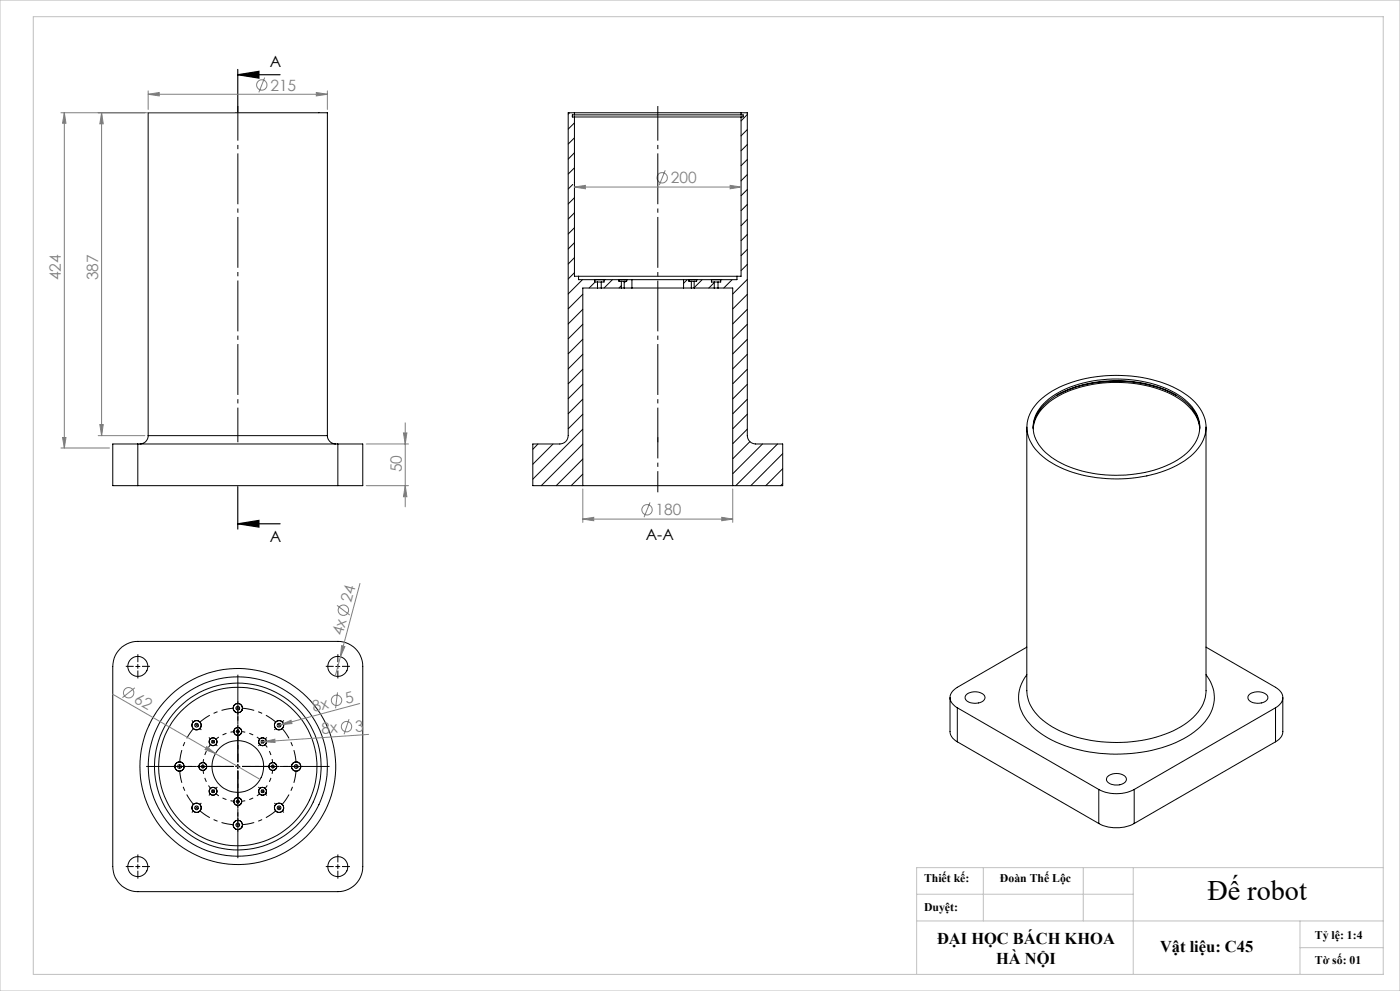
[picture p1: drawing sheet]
<svg xmlns="http://www.w3.org/2000/svg" width="420mm" height="297mm" viewBox="0 0 420 297" stroke-linecap="round" stroke-linejoin="round" font-family="sans-serif">
<g fill="none" stroke="#000" stroke-width=".3">
<path d="M170.9 33.8l-.4 .4M172.3 33.8h-1.8v96.8a2.53 2.53 0 0 1-2.5 2.5h-8.2v12.5h15M172.3 35.1h50M172.3 34.4h50M172.3 33.8h50M172.3 34.4h-.6v.7h.6M172.3 33.8v.6M172.3 35.1v47.7h1.3M172.3 36.8l-1.8 1.9M222.3 33.8h1.9v96.8a2.53 2.53 0 0 0 2.5 2.5h8.1v12.5h-15M222.3 34.4h.7v.7h-.7M222.3 33.8v.6"/>
<path d="M222.3 35.1v47.7h-1.2M224.2 38.8l-1.9 1.9M224.2 34.3l-1.9 1.9M171.8 55.3l-1.3 1.4M172.3 41.3l-1.8 1.9M172.3 45.8l-1.8 1.9M172.3 50.3l-1.8 1.9M172.3 54.8h.1M172.3 59.3l-1.8 1.8M224.2 47.8l-1.9 1.9M224.2 52.3l-1.9 1.9M224.2 43.3l-1.9 1.9"/>
<path d="M224.2 56.8l-1.9 1.9M172.3 63.8l-1.8 1.8M172.3 68.3l-1.8 1.8M172.3 72.7l-1.8 1.9M172.3 77.2l-1.8 1.9M224.2 61.3l-1.9 1.8M224.2 70.3l-1.9 1.8M224.2 74.8l-1.9 1.8M224.2 79.2l-1.9 1.9M224.2 65.8l-1.9 1.9M172.3 81.7l-1.8 1.9M173.6 82.8h47.5"/>
<path d="M173.6 82.8v1h4.8M174.7 83.8l-4.2 4.3M174.8 88.2l-4.3 4.4M174.8 92.7l-4.3 4.4M174.8 97.2l-4.3 4.4M178.4 83.8h.1M178.4 83.8h2.8M178.4 83.8v.7h.8M178.5 84.5l-1.8 1.8M179.2 84.5h1.2M179.2 86.3h1.2M179.2 86.3h-4.4v59.3"/>
<path d="M179.2 84.5v1.8M180.4 86.3h6M180.4 84.5v1.8M181.2 83.8h.1M181.2 83.8v.7h-.8M181.2 83.8h4.5M183.7 83.8l-2.5 2.5M185.7 83.8h.1M185.7 83.8h2.3M185.7 83.8v.5h.7M186.4 84.3h.9M186.4 86.3h.9"/>
<path d="M186.4 84.3v2M186.4 85.6l-.7 .7M187.3 86.3h2.3M187.3 84.3v2M187.7 84.3l-.4 .5M188 83.8h.1M188 83.8h1.6M188 83.8v.5h-.7M188.2 83.8l-.2 .2M189.6 86.3h15.5M189.6 83.8h15.5M189.6 83.8v2.5"/>
<path d="M205.1 86.3h2.3M205.1 83.8h1.6M205.1 83.8v2.5M206.2 83.8l-1.1 1.1M206.7 83.8h2.3M206.7 83.8h.1M206.7 83.8v.5h.7M207.4 84.3h.8M207.4 86.3h.8M207.4 84.3v2M208.2 86.3h6.1M208.2 84.3v2"/>
<path d="M209 83.8h.1M209 83.8h4.4M209 83.8v.5h-.8M210.6 83.8l-2.4 2.4M213.4 83.8h.1M213.4 83.8h2.8M213.4 83.8v.7h.9M214.3 84.5h1.1M214.3 86.3h1.1M214.3 84.5v1.8M214.3 84.7l-1.6 1.6M215.4 86.3h4.4v59.3"/>
<path d="M215.4 84.5v1.8M216.2 83.8h.1M216.2 83.8v.7h-.8M219.6 83.8l-2.5 2.5M221.1 82.8v1h-4.9M224.2 88.2l-4.4 4.4M224.2 83.7l-4.4 4.4M224.2 92.7l-4.4 4.4M224.2 97.2l-4.4 4.4M174.8 101.7l-4.3 4.3M174.8 106.2l-4.3 4.4M174.8 110.7l-4.3 4.3"/>
<path d="M174.8 115.1l-4.3 4.4M174.8 119.6l-4.3 4.4M224.2 101.7l-4.4 4.4M224.2 106.2l-4.4 4.4M224.2 110.7l-4.4 4.3M224.2 115.2l-4.4 4.4M224.2 119.7l-4.4 4.3M317 118.5a40.2 40.2 0 0 1 35.8 0M41.3 133.1h-7.5v12.5h7.5M41.3 133.1v12.5M41.3 133.1h60.1M44.5 130.6a2.47 2.47 0 0 1-2.5 2.5"/>
<path d="M44.5 130.6v-96.8h53.7v96.8M44.5 130.6h53.7M98.2 130.6a2.53 2.53 0 0 0 2.5 2.5M101.4 133.1h7.4v12.5h-7.4M101.4 133.1v12.5M161.4 133.1l-1.6 1.6M165.9 133.1l-6.1 6M174.8 124.1l-4.3 4.4M174.8 128.6l-15 15M174.8 133.1l-12.4 12.5M174.8 137.6l-7.9 8M224.2 124.1l-4.4 4.4"/>
<path d="M224.2 128.6l-4.4 4.4M225 132.4l-5.2 5.1M228.7 133.1l-8.9 8.9M233.3 133.1l-12.6 12.5M234.8 136l-9.6 9.6M308 128v79a12.6 12.6 0 0 0 6.7 10.2 40.7 40.7 0 0 0 29.4 4.4 26.6 26.6 0 0 0 15.3-8.2 10.5 10.5 0 0 0 2.4-6.4v-79M310 128.3a11.6 11.6 0 0 1 5.7-9 37.8 37.8 0 0 1 28.2-4.3 23.4 23.4 0 0 1 14.3 8.2l1.2 2.5 .5 2.6M310 128.5a11.7 11.7 0 0 1 5.7-8.7 37.6 37.6 0 0 1 28.2-4.2 22.9 22.9 0 0 1 14.3 8.2l1.2 2.4 .5 2.3M311.9 120a33.2 33.2 0 0 1 21.4-7.5 37.7 37.7 0 0 1 22.9 6 11.4 11.4 0 0 1 5.4 11.7 15.9 15.9 0 0 1-9.6 9.8 42.6 42.6 0 0 1-35.2-.5 15.4 15.4 0 0 1-8.6-10.1 10.7 10.7 0 0 1 3.7-9.4zM313.2 120.9a29.6 29.6 0 0 1 19-7.2 36.2 36.2 0 0 1 22.3 5.3 10.9 10.9 0 0 1 5.3 10.4 14.1 14.1 0 0 1-8.7 9.6 39.5 39.5 0 0 1-33.7-.7 13.4 13.4 0 0 1-7.4-9.2 9.7 9.7 0 0 1 3.2-8.2zM41.3 145.6h60.1M174.8 145.6h45"/>
<path d="M174.8 142.1l-3.5 3.5M234.8 140.5l-5.1 5.1M234.8 145l-.6 .6M36.1 194.4l2-1.4 1.6-.6 1.6-.2h60.1a7.5 7.5 0 0 1 7.4 7.5v60a7.5 7.5 0 0 1-7.4 7.5h-60.1a7.5 7.5 0 0 1-7.5-7.5v-60l.2-1.7 .6-1.5zM40.7 199.7h1.3M41.3 199.1v1.2M100.7 199.7h1.3M101.4 199.1v1.2M308 194l-20.8 12a3.1 3.1 0 0 0-1.5 4.9l1.5 1.2M361.8 194l20.9 12a3.2 3.2 0 0 1 2.1 3.1 3.2 3.2 0 0 1-2.1 3M83.3 216.9l.4 .4M83.7 217.3l.4 .5"/>
<path d="M83.7 217.3l-.4 .5M84.2 216.9l-.5 .4M285 209.1v10.6l.7 1.5 1.5 1.1M287.2 212.1l42.4 24.5M287.2 212.1v10.2M289.9 208.2a3.9 3.9 0 0 1 5.6 .6 1.99 1.99 0 0 1-2.5 1.9 2.82 2.82 0 0 1-3.5-1.6zM308 202.2a10.7 10.7 0 0 0 .8 14.5 30.3 30.3 0 0 0 17.9 8.7 45.2 45.2 0 0 0 29.5-4.7 15.1 15.1 0 0 0 8.1-10.8 11 11 0 0 0-2.5-7.7M374.8 208.2a4 4 0 0 1 5.5 .6 2.06 2.06 0 0 1-2.4 1.9 2.82 2.82 0 0 1-3.5-1.6zM382.7 212.1l-42.4 24.5M382.7 212.1v10.2M384.8 209.1v10.6l-.7 1.5-1.4 1.1M70.7 229.7h1.3"/>
<path d="M71.3 229.1v1.3M78.3 221.9l.9 .8M79.2 221.9l-.9 .8M287.2 222.3l42.4 24.5M329.6 236.6a11.7 11.7 0 0 0 10.7 0M329.6 236.6v10.2M332.1 232.9a4 4 0 0 1 5.6 .1 1.5 1.5 0 0 1-1.3 2.1 3.9 3.9 0 0 1-4.4-1.2zM340.3 236.6v10.2M382.7 222.3l-42.4 24.5M40.7 259.7h1.3M41.3 259.1v1.2M100.7 259.7h1.3"/>
<path d="M101.4 259.1v1.2M329.6 246.8a11.7 11.7 0 0 0 10.7 0"/>
<circle cx="41.3" cy="199.7" r="3"/>
<circle cx="101.4" cy="199.7" r="3"/>
<circle cx="59" cy="217.4" r=".57"/>
<circle cx="59" cy="217.4" r="1.39"/>
<circle cx="71.3" cy="219.2" r="1.17"/>
<circle cx="71.3" cy="219.2" r=".42"/>
<circle cx="71.3" cy="212.2" r=".57"/>
<circle cx="71.4" cy="212.2" r="1.38"/>
<circle cx="83.7" cy="217.3" r=".56"/>
<circle cx="83.7" cy="217.4" r="1.39"/>
<circle cx="53.8" cy="229.7" r=".57"/>
<circle cx="53.9" cy="229.7" r="1.38"/>
<circle cx="60.8" cy="229.7" r=".43"/>
<circle cx="60.8" cy="229.7" r="1.17"/>
<circle cx="63.9" cy="237.1" r=".43"/>
<circle cx="63.9" cy="222.3" r=".44"/>
<circle cx="63.9" cy="222.3" r="1.18"/>
<circle cx="63.9" cy="237.2" r="1.18"/>
<circle cx="63.9" cy="237.1" r="1.17"/>
<circle cx="71.3" cy="229.7" r="23.8"/>
<circle cx="71.3" cy="229.7" r="7.7"/>
<circle cx="71.3" cy="229.7" r="25"/>
<circle cx="71.4" cy="229.7" r="29.4"/>
<circle cx="71.4" cy="229.7" r="26.9"/>
<circle cx="78.8" cy="237.1" r="1.18"/>
<circle cx="78.8" cy="237.1" r=".43"/>
<circle cx="78.8" cy="222.3" r=".44"/>
<circle cx="78.8" cy="222.3" r="1.18"/>
<circle cx="78.8" cy="237.2" r="1.18"/>
<circle cx="81.8" cy="229.7" r="1.17"/>
<circle cx="81.9" cy="229.7" r=".42"/>
<circle cx="88.8" cy="229.7" r=".57"/>
<circle cx="88.8" cy="229.7" r="1.38"/>
<circle cx="41.3" cy="259.7" r="3"/>
<circle cx="59" cy="242.1" r=".56"/>
<circle cx="59" cy="242.1" r="1.39"/>
<circle cx="71.3" cy="240.2" r=".42"/>
<circle cx="71.3" cy="240.2" r="1.17"/>
<circle cx="71.3" cy="247.2" r="1.39"/>
<circle cx="71.3" cy="247.2" r=".57"/>
<circle cx="83.7" cy="242.1" r=".55"/>
<circle cx="83.7" cy="242.1" r="1.39"/>
<circle cx="101.3" cy="259.7" r="3"/>
</g>
<g fill="none" stroke="#808080" stroke-width=".3">
<path d="M18.3 33.8h52M19.3 33.8v100.5M19.3 33.8l.5 3.1h-1zM30.5 33.8v96.8M30.5 33.8l.5 3.3h-1zM44.4 28.3l3.4-.6v1zM44.4 27.2v5.6M44.4 28.3h53.8M79.4 23.2l-1.8 4.5M94.9 27.7l3.3 .6-3.3 .4zM98.2 27.2v5.6M172.3 56.1l3.3-.5v1z"/>
<path d="M172.3 56.1h50M199.6 51l-1.8 4.5M219 55.6l3.3 .5-3.3 .5zM18.3 134.3h14.5M18.8 131.1h1l-.5 3.2zM29.5 130.6h14M30 127.2h1l-.5 3.4zM109.9 133.1h12.7M121 129.7h1.1l-.5 3.4zM121.6 126.7v25.2M109.9 145.6h12.7M121.6 145.6l.5 3.3h-1.1z"/>
<path d="M174.8 155.6l3.3-.6v1.1zM174.8 146.5v10.1M174.8 155.6h45M195 150.6l-1.8 4.4M216.5 155l3.3 .6-3.3 .5zM219.8 146.5v10.1M108 174.9l-7.4 27.7M101.1 181.4l3.8 2.9M102.5 193.5l1 .3-1.4 3zM33.8 208l44.3 25.6M40.5 206.1l-3.8 3M84.2 217.2l3.1-1.3 .3 .9z"/>
<path d="M101.2 207.5l-.5 4.8M104.7 215.5l-1.5 4.6M107.9 210.9l-24.7 6.6M62 223.8l2.6 2-3.1-1.2zM79.2 222.3l3.2-.8 .1 1zM79.2 222.3h-.8M110.6 220.1l-31.4 2.2"/>
<circle cx="78.5" cy="25.5" r="1.55"/>
<circle cx="198.6" cy="53.3" r="1.56"/>
<circle cx="194.1" cy="152.8" r="1.55"/>
<circle cx="103" cy="182.9" r="1.57"/>
<circle cx="38.6" cy="207.6" r="1.56"/>
<circle cx="101" cy="209.9" r="1.56"/>
<circle cx="104" cy="217.8" r="1.55"/>
</g>
<g fill="none" stroke="#000" stroke-width=".3" stroke-dasharray="15.2 1.3 1.3 1.3" stroke-linecap="butt">
<path d="M40.1 199.7h-2.4M41.4 198.5v-2.4M42.6 199.7h2.4M100.1 199.7h-2.4M101.4 198.5v-2.4M102.6 199.7h2.4M41.4 201v2.3M58.1 216.4l-.5-.5M59 217.3l-.5 .5M59 217.3l.4-.4M59 217.3l-.5-.4M59 217.3l.4 .5"/>
<path d="M59.9 218.2l.5 .6M71.4 212.2h-.7M71.4 212.2h.6M71.4 219.2h-.7M71.4 219.2h.6M71.4 212.2v-.6M71.4 212.2v.6M71.4 211v-.8M71.4 213.5v.7M71.4 219.2v-.6M71.4 219.2v.6M71.4 218v-.6"/>
<path d="M82.8 218.2l-.5 .6M84.6 216.4l.6-.5M101.4 201v2.3M52.6 229.7h-.8M53.9 229.7v.6M53.9 229.7v-.6M53.9 229.7h-.7M53.9 229.7h.6M55.1 229.7h.8M59.6 229.7h-.5M60.9 229.7v.6M60.9 229.7v-.6"/>
<path d="M60.9 229.7h-.7M60.9 229.7h.6M62.1 229.7h.6M63 221.4l-.3-.4M63 238l-.3 .4M63.9 222.3l-.4 .4M63.9 222.3l.5-.4M63.9 237.1l.5 .5M63.9 237.1l-.4-.4M63.9 222.3l-.4-.5M63.9 222.3l.5 .4M63.9 237.1l-.4 .5"/>
<path d="M63.9 237.1l.5-.4M64.8 223.2l.4 .3M64.8 236.2l.4-.3M71.4 229.7v-.6M71.4 229.7h-.7M71.4 229.7v.6M71.4 229.7h.6M71.4 220.5v.5M71.4 239v-.6M77.9 223.2l-.4 .3M77.9 236.2l-.4-.3M78.8 237.1l.4-.4"/>
<path d="M78.8 237.1l-.5 .5M78.8 237.1l.4 .5M78.8 237.1l-.5-.4M79.7 221.4l.4-.4M79.7 238l.4 .4M80.6 229.7h-.5M81.9 229.7l-.1-.6M81.9 229.7l-.1 .6M81.9 229.7h.6M81.9 229.7h-.7M83.1 229.7h.6M87.6 229.7h-.8"/>
<path d="M88.9 229.7l-.1-.6M88.9 229.7l-.1 .6M88.9 229.7h.6M88.9 229.7h-.7M90.1 229.7h.8M40.1 259.7h-2.4M41.4 258.5v-2.4M42.6 259.7h2.4M58.1 243l-.5 .5M59 242.1l.4 .4M59 242.1l-.5-.5M59 242.1l-.5 .4"/>
<path d="M59 242.1l.4-.5M59.9 241.2l.5-.5M71.4 247.2h.6M71.4 247.2h-.7M71.4 240.2h.6M71.4 240.2h-.7M71.4 247.2v.6M71.4 247.2v-.6M71.4 248.5v.7M71.4 246v-.8M71.4 240.2v.6M71.4 240.2v-.6"/>
<path d="M71.4 241.5v.5M82.8 241.2l-.5-.5M83.7 242.1l.5-.5M83.7 242.1l-.4 .4M83.7 242.1l.5 .4M83.7 242.1l-.4-.5M84.6 243l.6 .5M100.1 259.7h-2.4M101.4 258.5v-2.4M102.6 259.7h2.4M41.4 261v2.3M101.4 261v2.3"/>
</g>
<path d="M58.1 218.2a17.5 17.5 0 0 0-4.2 10.3M70.1 212.2a17.5 17.5 0 0 0-10.2 4.3M82.8 216.5a17.5 17.5 0 0 0-10.2-4.3M53.9 231a17.5 17.5 0 0 0 4.2 10.2M88.8 228.5a17.5 17.5 0 0 0-4.2-10.3M59.9 242.9a17.5 17.5 0 0 0 10.2 4.3M72.6 247.2a17.5 17.5 0 0 0 10.2-4.3M84.6 241.2a17.5 17.5 0 0 0 4.2-10.2" fill="none" stroke="#000" stroke-width=".3" stroke-dasharray="15.2 1.3 1.3 1.3" stroke-dashoffset="11.5" stroke-linecap="butt"/>
<path d="M70.1 219.3l-2.8 .7-2.4 1.5M60.9 231l.8 2.7 1.4 2.5M63.1 223.2l-1.4 2.5-.8 2.8M64.9 238l2.4 1.4 2.8 .7M77.8 221.5l-2.4-1.5-2.8-.7M79.6 236.2l1.5-2.5 .7-2.7M81.8 228.5l-.7-2.8-1.5-2.5M72.6 240.1l2.8-.7 2.4-1.4" fill="none" stroke="#000" stroke-width=".3" stroke-dasharray="15.2 1.3 1.3 1.3" stroke-dashoffset="14.3" stroke-linecap="butt"/>
<path d="M71.3 22.4l6.4-1v2zM71.3 22.4h12.7M71.3 20.8v12.7M71.3 157l6.4-1v2zM71.3 145.8v12.8M71.3 157h12.7" fill="none" stroke="#000" stroke-width=".35"/>
<path d="M70.1 229.7h-15.5M71.4 228.5v-15.6M71.4 231v15.5M72.6 229.7h15.6" fill="none" stroke="#000" stroke-width=".3" stroke-dasharray="15.2 1.3 1.3 1.3" stroke-dashoffset="7.8" stroke-linecap="butt"/>
<path d="M70.1 229.7h-9.1M71.4 228.5v-9.1M71.4 231v9M72.6 229.7h9.1" fill="none" stroke="#000" stroke-width=".3" stroke-dasharray="15.2 1.3 1.3 1.3" stroke-dashoffset="12.6" stroke-linecap="butt"/>
<path d="M70.1 229.7h-26.2M71.4 228.5v-26.3M71.4 231v26.2M72.6 229.7h26.3" fill="none" stroke="#000" stroke-width=".3" stroke-dasharray="15.2 1.3 1.3 1.3" stroke-dashoffset="4" stroke-linecap="butt"/>
<path d="M71.4 132.5v-100.7M197.3 132.5v-100.7" fill="none" stroke="#000" stroke-width=".3" stroke-dasharray="15.2 1.3 1.3 1.3" stroke-dashoffset="4.9" stroke-linecap="butt"/>
<path d="M197.3 131v16.5" fill="none" stroke="#000" stroke-width=".3" stroke-dasharray="15.2 1.3 1.3 1.3" stroke-dashoffset="8.9" stroke-linecap="butt"/>
<path d="M0 0h420v297h-420zM10 5h405v287h-405zM275 276h140M275 268h65M295 260v16M325 260v16M340 260v32M390 276v16M415 260h-140v32M390 284h25" fill="none" stroke="#c0c0c0" stroke-width=".3"/>
<path d="M71.3 22.4l6.4-1v2zM71.3 157l6.4-1v2z" fill="#000"/>
<g fill="#808080">
<path d="M62 223.8l2.6 2-3.1-1.2z"/>
<path d="M79.2 222.3l3.2-.8 .1 1z"/>
<path d="M84.2 217.2l3.1-1.3 .3 .9z"/>
<path d="M102.5 193.5l1 .3-1.4 3z"/>
<path d="M44.4 28.3l3.4-.6v1zM94.9 27.7l3.3 .6-3.3 .4z"/>
<path d="M174.8 155.6l3.3-.6v1.1zM216.5 155l3.3 .6-3.3 .5z"/>
<path d="M172.3 56.1l3.3-.5v1zM219 55.6l3.3 .5-3.3 .5z"/>
<path d="M30.5 33.8l.5 3.3h-1zM30 127.2h1l-.5 3.4zM19.3 33.8l.5 3.1h-1zM18.8 131.1h1l-.5 3.2zM121 129.7h1.1l-.5 3.4zM121.6 145.6l.5 3.3h-1.1z"/>
</g>
<text font-size="8.5" x="362.2" y="269.7">Đế robot</text>
<g font-size="4.9">
<text x="281.1" y="283.1">ĐẠI HỌC BÁCH KHOA</text>
<text x="348" y="285.4">Vật liệu: C45</text>
<text x="298.8" y="289">HÀ NỘI</text>
</g>
<g font-size="4.7">
<text x="80.9" y="20.2">A</text>
<text x="193.7" y="161.8">A-A</text>
<text x="80.9" y="162.3">A</text>
</g>
<g font-size="4.7" fill="#808080">
<text x="81.1" y="27.2">215</text>
<text x="201.2" y="55">200</text>
<text x="18.3" y="84" transform="rotate(-90 18.3 84)">424</text>
<text x="29.5" y="84" transform="rotate(-90 29.5 84)">387</text>
<text x="120.6" y="141.5" transform="rotate(-90 120.6 141.5)">50</text>
<text x="196.7" y="154.5">180</text>
<text x="105.4" y="180.8" transform="rotate(-75 105.4 180.8)">24</text>
<text x="102.7" y="190.6" transform="rotate(-75 102.7 190.6)">4x</text>
<text x="40" y="210.4" transform="rotate(30 40 210.4)">62</text>
<text x="94.1" y="213.5" transform="rotate(-15 94.1 213.5)">8x</text>
<text x="103.9" y="210.9" transform="rotate(-15 103.9 210.9)">5</text>
<text x="96.6" y="220" transform="rotate(-4 96.6 220)">8x</text>
<text x="106.7" y="219.3" transform="rotate(-4 106.7 219.3)">3</text>
</g>
<g font-size="3.5">
<text x="277.2" y="264.4">Thiết kế:</text>
<text x="300" y="264.4">Đoàn Thế Lộc</text>
<text x="277.2" y="273">Duyệt:</text>
<text x="394.5" y="281.4">Tỷ lệ: 1:4</text>
<text x="394.5" y="289">Tờ số: 01</text>
</g>
</svg>
